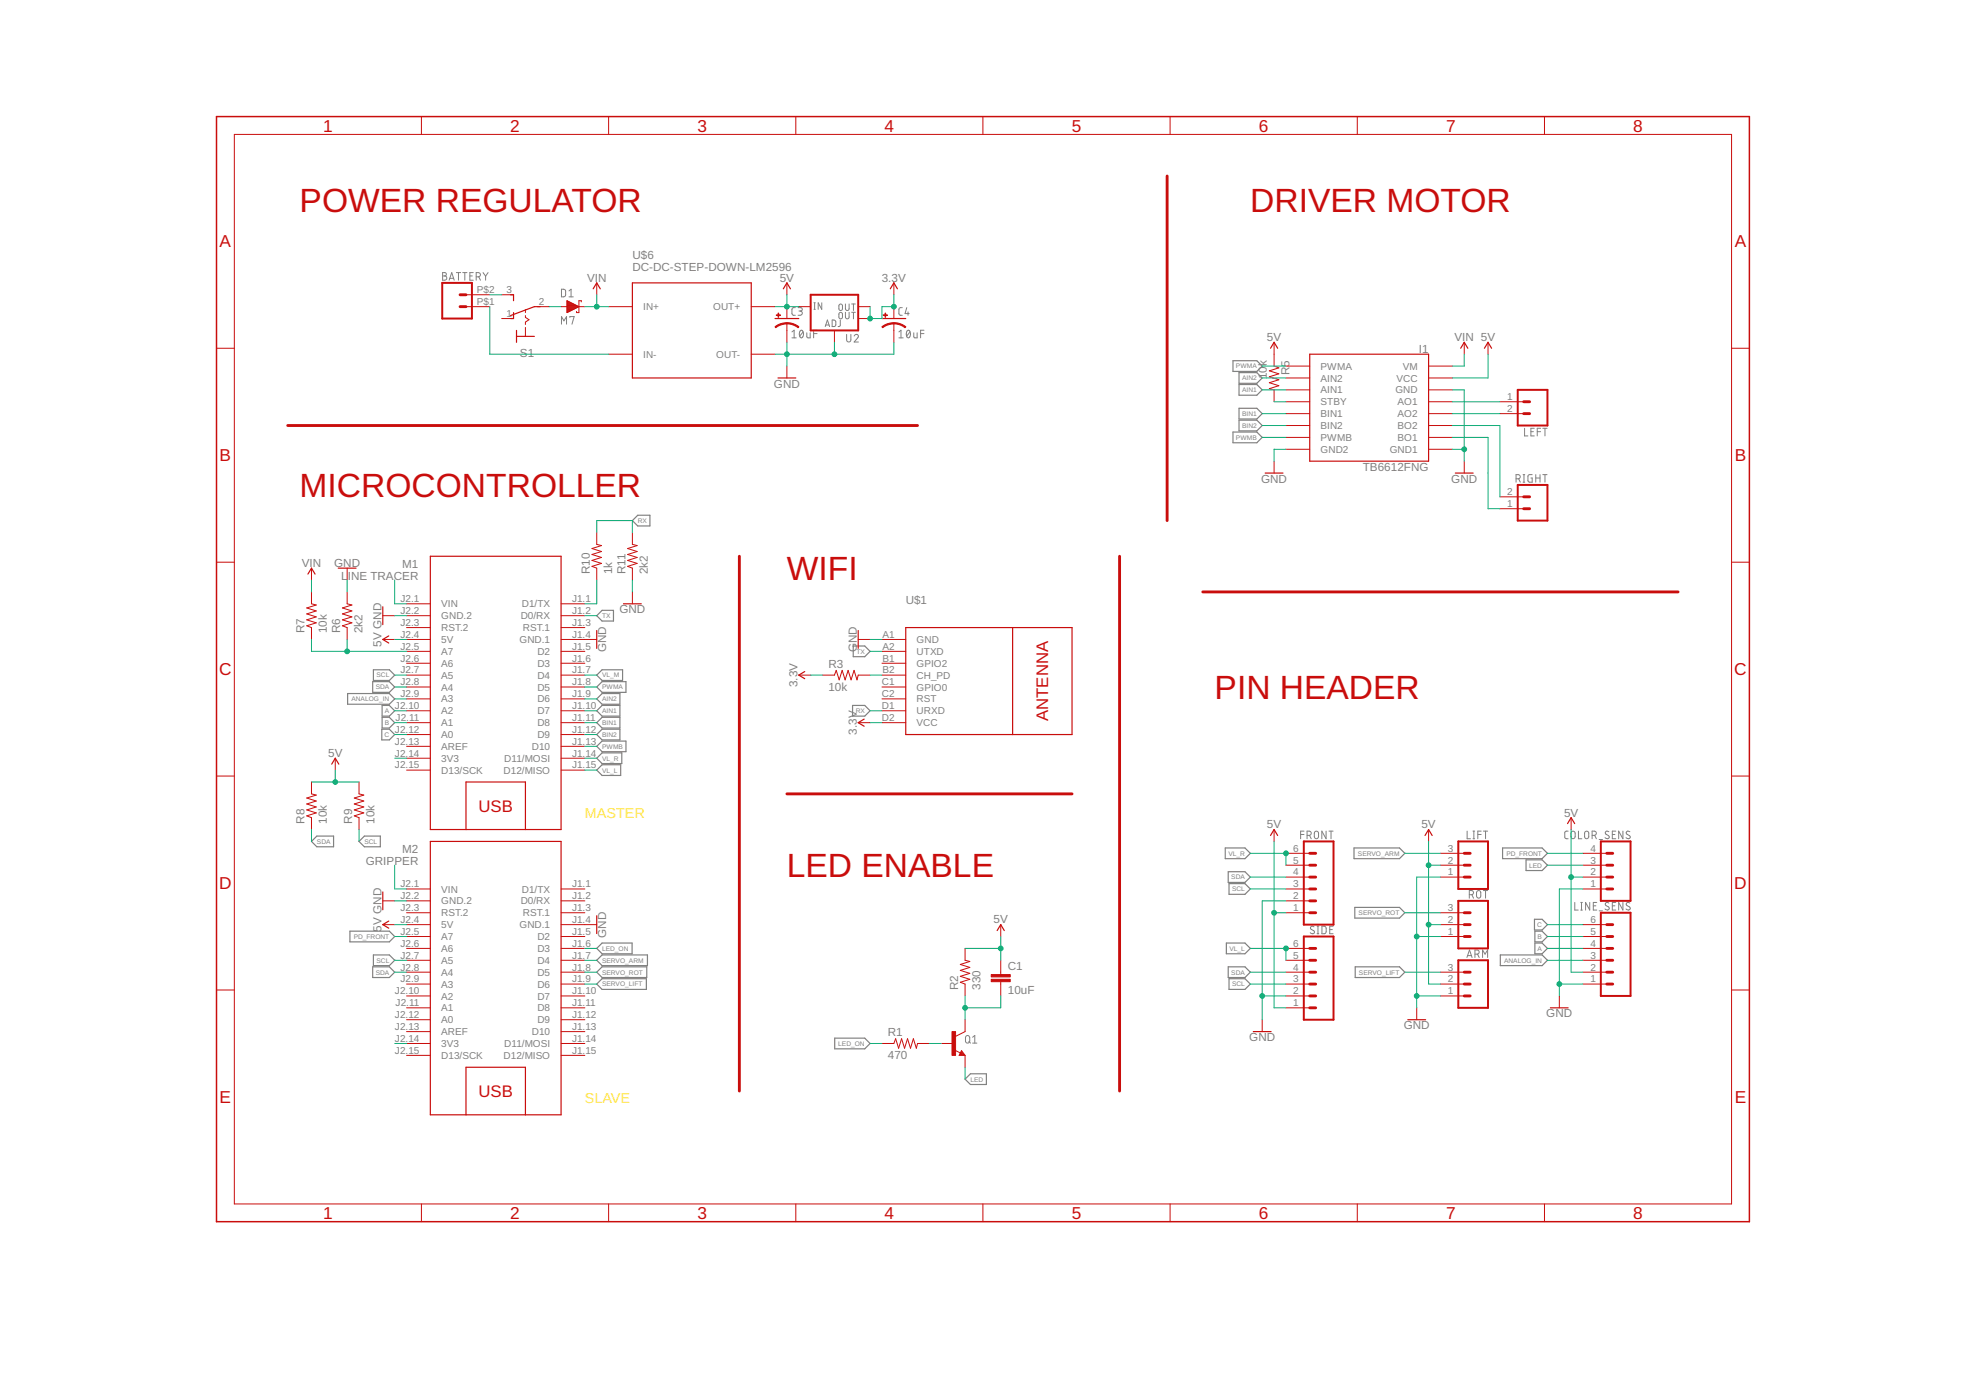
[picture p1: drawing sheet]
<svg xmlns="http://www.w3.org/2000/svg" width="420mm" height="297mm" viewBox="0 0 420 297" stroke-linecap="round" stroke-linejoin="round" font-family="sans-serif">
<g fill="none" stroke="#808080" stroke-width=".21">
<path d="M94.6 58.3h.4a.36 .36 0 0 1 .4 .3 .36 .36 0 0 1-.4 .4 .46 .46 0 0 1 .5 .4 .46 .46 0 0 1-.5 .5h-.4zM94.6 59h.4M96 59.9l.5-1.6 .6 1.6M96.1 59.5h.8M97.5 58.3h.9M98 58.3v1.6M98.9 58.3h.9M99.3 58.3v1.6M100.4 59h.5M101.1 58.3h-.7v1.6h.7M101.8 59.2h.4a.46 .46 0 0 0 .5-.5 .46 .46 0 0 0-.5-.4h-.4v1.6M102.3 59.2l.4 .7"/>
<path d="M103.2 58.3l.6 .7M103.8 59v.9M104.3 58.3l-.5 .7M120 61.8h.6l.3 .3v1.1l-.3 .2h-.6zM120 69.3v-1.7l.5 1 .6-1v1.7M121.6 63.4h.9M121.6 62.2l.4-.4v1.6M121.8 67.8v-.2h.9l-.5 1.7M169.2 70.9l.5-.3v1.6M169.2 72.2h1M170 65.7l-.5 .1-.3 .3 .2 1.2 .6 .1M170.6 65.7h.5a.36 .36 0 0 1 .4 .4 .36 .36 0 0 1-.4 .4h-.3"/>
<path d="M171 66.5a.46 .46 0 0 1 .5 .4 .46 .46 0 0 1-.5 .5h-.4M171 70.7l.1-.1a.8 .8 0 0 1 .7 .5 .8 .8 0 0 1-.2 .9l-.3 .2a1.04 1.04 0 0 1-.3-1.5zM171.6 70.9l-.7 .9M172.4 71.1v.9l.3 .2h.4v-1.1M173.9 71.3h.7M173.9 66.1h.3M173.9 64.7h.3M174.1 64.7v1.4M174.6 70.6h-.7v1.6M175.6 64.7v1.4l-.7-1.4v1.4M176.4 69.8l.4-1.4 .5 1.4M176.5 69.4h.7"/>
<path d="M177.8 68.4h.6l.2 .2v.8l-.2 .4h-.6zM179.4 66.9l.3-.2 .2 .2 .1 .9a.38 .38 0 0 1-.3 .3 .38 .38 0 0 1-.4-.3zM179.4 65.1l.3-.1 .2 .1 .1 .9a.38 .38 0 0 1-.3 .4 .38 .38 0 0 1-.4-.4zM179.6 68.4v1.2l-.5 .2M180.7 66.7v1.1a.39 .39 0 0 0 .4 .3 .39 .39 0 0 0 .4-.3v-1.1M180.7 65v1a.39 .39 0 0 0 .4 .4 .39 .39 0 0 0 .4-.4v-1M180.9 71.5v1.1a.46 .46 0 0 0 .5 .5 .46 .46 0 0 0 .4-.5v-1.1M182 66.7h.8M182 65h.8M182.4 65v1.4M182.4 66.7v1.4M182.5 71.8a.45 .45 0 0 1 .7-.3 .45 .45 0 0 1 .1 .7l-.8 .9h1"/>
<path d="M192.1 72.2h.9M192.1 70.9l.5-.3v1.6M192.8 65.7l-.5 .1-.2 .3v1l.2 .3h.5M193.8 65.7l-.4 1.3h.9M193.9 70.7l.1-.1a.8 .8 0 0 1 .6 .5 .8 .8 0 0 1-.2 .9l-.3 .2a1.04 1.04 0 0 1-.2-1.5zM194.1 66.7v.7M194.5 70.9l-.7 .9M195.3 71.1v.9l.2 .2h.5v-1.1M196.7 71.3h.8M197.5 70.6h-.8v1.6M325.8 91.5v1.7h.7M327.2 92.2h.5"/>
<path d="M327.9 91.5h-.7v1.7h.7M328.5 92.2h.7M329.2 91.5h-.7v1.7M329.7 91.5h.9M330.2 91.5v1.7M324 102.3h.4a.44 .44 0 0 0 .5-.4 .44 .44 0 0 0-.5-.5h-.4v1.6M324.5 102.3l.4 .7M325.5 101.4h.4M325.5 103h.4M325.7 101.4v1.6M327.4 101.4l-.6 .1-.2 .1v1.2l.2 .2h.6v-.8h-.2M328.2 102.2h.9"/>
<path d="M328.2 101.4v1.6M329.1 101.4v1.6M329.7 101.4h.9M330.2 101.4v1.6M278 178.3h.7M278.7 177.6h-.7v1.6M279.3 178.5h.5a.46 .46 0 0 0 .4-.4 .46 .46 0 0 0-.4-.5h-.5v1.6M279.9 178.5l.3 .7M281 177.7l.3-.1 .3 .1 .2 1.1a.46 .46 0 0 1-.5 .4 .46 .46 0 0 1-.4-.4zM283.4 177.6v1.6l-.9-1.6v1.6M284 177.6h.9M284.5 177.6v1.6"/>
<path d="M313.5 177.6v1.6h.8M314.8 179.2h.4M314.8 177.6h.4M315 177.6v1.6M315.8 178.3h.7M316.5 177.6h-.7v1.6M317 177.6h.9M317.5 177.6v1.6M335.1 177.6h-.5l-.2 .4v1l.2 .2h.5M335.9 177.7l.3-.1 .3 .1 .1 1.1a.46 .46 0 0 1-.4 .4 .46 .46 0 0 1-.5-.4zM337.3 177.6v1.6h.8M338.8 177.7l.3-.1 .3 .1 .1 1.1a.44 .44 0 0 1-.4 .4 .44 .44 0 0 1-.5-.4z"/>
<path d="M340.3 178.5h.4a.46 .46 0 0 0 .5-.4 .46 .46 0 0 0-.5-.5h-.4v1.6M340.8 178.5l.4 .7M341.8 179.4h.7M343.8 177.7h-.2a.38 .38 0 0 0-.5 .1 .38 .38 0 0 0 .1 .5l.5 .3a.41 .41 0 0 1 .1 .6 .41 .41 0 0 1-.6-.1l-.2-.1M344.6 178.3h.5M345.3 177.6h-.7v1.6h.7M346.8 177.6v1.6l-.9-1.6v1.6M348.3 177.7h-.2a.37 .37 0 0 0-.5 .1 .37 .37 0 0 0 .1 .5l.7 .5a.47 .47 0 0 1-.4 .5 .47 .47 0 0 1-.5-.3M280.8 198.1a.41 .41 0 0 0-.6-.1 .41 .41 0 0 0-.1 .5l.7 .4a.42 .42 0 0 1 0 .6 .42 .42 0 0 1-.6 0l-.2-.2M281.5 199.5h.4M281.5 197.9h.4M281.7 197.9v1.6"/>
<path d="M282.5 197.9l.6 .1 .3 .2v.9l-.3 .4h-.6zM284.2 198.6h.5M284.9 197.9h-.7v1.6h.7M314 191.2h.5a.44 .44 0 0 0 .4-.4 .44 .44 0 0 0-.4-.5h-.5v1.6M314.6 191.2l.3 .7M315.7 190.4l.3-.1 .3 .1 .2 1.1a.46 .46 0 0 1-.5 .4 .46 .46 0 0 1-.4-.4zM317 190.3h.9M317.5 190.3v1.6M336.5 192.8v1.7h.8M337.8 194.5h.4M337.8 192.8h.4M338 192.8v1.7"/>
<path d="M339.7 192.8v1.7l-.8-1.7v1.7M340.5 193.6h.6M341.2 192.8h-.7v1.7h.7M341.8 194.6h.7M343.8 193a.41 .41 0 0 0-.6-.1 .41 .41 0 0 0 0 .6l.5 .3a.41 .41 0 0 1 .1 .6 .41 .41 0 0 1-.6 0l-.2-.2M344.6 193.6h.5M345.3 192.8h-.7v1.7h.7M346.8 192.8v1.7l-.9-1.7v1.7M348.3 193a.42 .42 0 0 0-.6-.1 .42 .42 0 0 0-.1 .5l.7 .5a.42 .42 0 0 1-.1 .5 .42 .42 0 0 1-.5 0l-.2-.2M313.5 204.6l.5-1.6 .6 1.6M313.6 204.2h.9M315.2 203.9h.5a.44 .44 0 0 0 .4-.4 .44 .44 0 0 0-.4-.5h-.5v1.6"/>
<path d="M315.8 203.9l.3 .7M316.8 204.6v-1.6l.6 .9 .5-.9v1.6M206.5 221.4l.3-.1 .3 .1 .1 1.1a.46 .46 0 0 1-.4 .4 .46 .46 0 0 1-.5-.4zM207.1 222.5l.3 .4M207.9 221.7l.4-.4v1.6M207.9 222.9h.9"/>
</g>
<g fill="none" stroke="#808080" stroke-width=".25">
<path d="M263.5 77.1h5.1l1.1 1.1-1.1 1.2h-5.1zM264.8 79.6h3.8l1.1 1.2-1.1 1.1h-3.8zM263.5 92.3h5.1l1.1 1.2-1.1 1.1h-5.1zM264.8 89.8h3.8l1.1 1.1-1.1 1.2h-3.8zM264.8 82.2h3.8l1.1 1.1-1.1 1.2h-3.8zM264.8 87.2h3.8l1.1 1.2-1.1 1.1h-3.8zM135.1 111.3l1.2-1.2h2.6v2.3h-2.6zM128.7 130.4h2.4v2.3h-2.4l-1.2-1.1zM182.4 138h2.4l1.1 1.2-1.1 1.1h-2.4zM74.3 148.2h8.9l1.1 1.2-1.1 1.1h-8.9zM79.7 145.7h3.5l1.1 1.1-1.1 1.2h-3.5zM79.8 143.1h3.4l1.1 1.2-1.1 1.1h-3.4z"/>
<path d="M81.6 155.8h1.6l1.1 1.2-1.1 1.1h-1.6zM81.7 153.3h1.5l1.1 1.1-1.1 1.2h-1.5zM81.7 150.7h1.5l1.1 1.2-1.1 1.1h-1.5zM127.5 159.5l1.2-1.1h5.1v2.2h-5.1zM128.7 145.7h5.1v2.3h-5.1l-1.2-1.2zM128.7 155.8h3.8v2.3h-3.8l-1.2-1.1zM128.7 148.2h3.8v2.3h-3.8l-1.2-1.1zM128.7 150.7h3.8v2.3h-3.8l-1.2-1.1zM128.7 153.3h3.8v2.3h-3.8l-1.2-1.2zM128.7 143.1h4.4v2.3h-4.4l-1.2-1.1zM182.2 150.7h2.6l1.1 1.2-1.1 1.1h-2.6zM66.6 179.8l1.1-1.1h3.6v2.3h-3.6z"/>
<path d="M77.9 178.7h3.4v2.3h-3.4l-1.2-1.2zM127.5 164.6l1.2-1.2h4v2.3h-4zM127.5 162l1.2-1.1h4.2v2.3h-4.2zM74.8 199h8.4l1.1 1.1-1.1 1.2h-8.4zM261.9 181.2h4.2l1.1 1.2-1.1 1.1h-4.2zM262.5 186.3h3.6l1.1 1.1-1.1 1.2h-3.6zM262.7 188.8h3.4l1.1 1.2-1.1 1.1h-3.4zM289.4 181.2h9.7l1.1 1.2-1.1 1.1h-9.7zM289.5 193.9h9.6l1.1 1.2-1.1 1.1h-9.6zM321.1 181.2h8.5l1.1 1.2-1.1 1.1h-8.5zM326.1 183.7h3.5l1.1 1.2-1.1 1.1h-3.5zM327.9 196.4h1.7l1.1 1.2-1.1 1.1h-1.7z"/>
<path d="M328 199h1.6l1.1 1.1-1.1 1.2h-1.6zM79.7 206.6h3.5l1.1 1.2-1.1 1.1h-3.5zM79.8 204.1h3.4l1.1 1.1-1.1 1.2h-3.4zM127.5 202.7l1.2-1.2h6.4v2.3h-6.4zM127.5 205.2l1.2-1.1h9.7v2.3h-9.7zM127.5 207.8l1.2-1.2h9.5v2.3h-9.5zM127.5 210.3l1.2-1.2h9.4v2.3h-9.4zM262.1 201.5h4l1.1 1.2-1.1 1.1h-4zM262.5 206.6h3.6l1.1 1.2-1.1 1.1h-3.6zM262.7 209.1h3.4l1.1 1.2-1.1 1.1h-3.4zM289.6 206.6h9.5l1.1 1.2-1.1 1.1h-9.5zM320.6 204.1h9l1.1 1.1-1.1 1.2h-9z"/>
<path d="M328 201.5h1.6l1.1 1.2-1.1 1.1h-1.6zM178.4 221.8h6.4l1.1 1.2-1.1 1.1h-6.4zM206.2 230.6l1.2-1.1h3.4v2.3h-3.4z"/>
</g>
<path d="M46.3 24.9h327.6v236.2h-327.6z" fill="none" stroke="#c90d0c" stroke-width=".32"/>
<g fill="none" stroke="#c90d0c" stroke-width=".21">
<path d="M50.1 28.7h320v228.6h-320zM90.1 24.9v3.8M130.1 24.9v3.8M170.1 24.9v3.8M210.1 24.9v3.8M250.1 24.9v3.8M290.1 24.9v3.8M330.1 24.9v3.8M46.3 74.4h3.8M99.6 65.5h5.1M99.6 63h5.1M107.2 63h2.5"/>
<path d="M107.2 68.1h2.5M112.3 66.2v.6M112.3 67.4v.4l.8 .5-.8 .5v.5M112.3 70v1.9M114.8 65.5h2.6M119.9 65.5h5.1M121.2 64.3l2.5 1.2-2.5 1.3zM121.2 66.7h.1M121.2 66.6h.4M121.2 66.5h.6M121.2 66.4h.8M121.2 66.3h1.1"/>
<path d="M121.2 66.1h1.3M121.2 66h1.6M121.2 65.9h1.8M121.2 65.8h2.1M121.2 65.7h2.3M121.2 65.4h2.3M121.2 65.3h2M121.2 65.2h1.8M121.2 65h1.5M121.2 64.9h1.3M121.2 64.8h1.1M121.2 64.7h.8"/>
<path d="M121.2 64.6h.6M121.2 64.5h.3M121.2 64.3h.1M124.2 64.5v-.2h-.5v2.5h-.5v-.3M127.5 60.5v2.5M130.1 65.5h5M130.1 75.7h5M160.5 65.5h5.1M160.5 75.7h5.1M168.2 60.5v2.5M168.2 65.5v2.6M168.2 69.1v4.1"/>
<path d="M168.2 78.2v2.6M170.7 65.5h2.5M178.3 70.6v2.6M183.4 65.5h2.5M183.4 68.1h2.5M191 60.5v2.5M191 65.5v2.6M191 69.1v4.1M272.3 73.2v5l1 .4-2 .6 2 .7-2 .6 2 .7-2 .6 2 .6-2 .7 1 .2v2.6M274.8 78.2h5.1M305.3 78.2h5.1M312.9 73.2v2.5"/>
<path d="M318 73.2v2.5M370.1 74.4h3.8M272.3 98.6v2.5M274.8 80.8h5.1M274.8 83.3h5.1M274.8 85.9h5.1M274.8 88.4h5.1M274.8 90.9h5.1M274.8 93.5h5.1M274.8 96h5.1M305.3 80.8h5.1M305.3 83.3h5.1"/>
<path d="M305.3 85.9h5.1M305.3 88.4h5.1M305.3 90.9h5.1M305.3 93.5h5.1M305.3 96h5.1M312.9 98.6v2.5M320.5 85.9h5.1M320.5 88.4h5.1M127.5 113.8v2.5l1 .3-2 .6 2 .7-2 .6 2 .6-2 .7 2 .6-2 .6 1 .4v2.6M135.1 113.8v2.5l1.1 .3-2.1 .6 2.1 .7-2.1 .6 2.1 .6-2.1 .7 2.1 .6-2.1 .6 1 .4v2.6M320.5 108.7h5.1M320.5 106.2h5.1"/>
<path d="M46.3 120.1h3.8M66.6 126.5v2.5l1 .3-2 .6 2 .7-2 .6 2 .6-2 .7 2 .6-2 .6 1 .4v2.6M66.6 121.4v2.6M74.2 126.5v2.5l1 .3-2 .6 2 .7-2 .6 2 .6-2 .7 2 .6-2 .6 1 .4v2.6M74.2 121.4v2.6M81.8 131.6h2.5M81.8 136.7h2.5M86.9 129h5.1M86.9 131.6h5.1M86.9 134.1h5.1M86.9 136.7h5.1M86.9 139.2h5.1"/>
<path d="M119.9 129h5.1M119.9 131.6h5.1M119.9 134.1h5.1M119.9 136.7h7.6M119.9 139.2h5.1M135.1 126.5v2.5M183.4 136.7h2.5M188.5 136.7h5.1M188.5 139.2h5.1M370.1 120.1h3.8M86.9 141.7h5.1M86.9 144.3h5.1"/>
<path d="M86.9 146.8h5.1M86.9 149.4h5.1M86.9 151.9h5.1M86.9 154.4h5.1M86.9 157h5.1M86.9 159.5h5.1M119.9 141.7h5.1M119.9 144.3h5.1M119.9 146.8h5.1M119.9 149.4h5.1M119.9 151.9h5.1M119.9 154.4h5.1"/>
<path d="M119.9 157h5.1M119.9 159.5h5.1M170.7 144.3h2.5M175.8 144.3h2.5l.4-1 .6 2 .7-2 .6 2 .7-2 .6 2 .6-2 .7 2 .2-1h2.5M183.4 154.4h2.5M188.5 141.7h5.1M188.5 144.3h5.1M188.5 146.8h5.1M188.5 149.4h5.1M188.5 151.9h5.1M188.5 154.4h5.1M46.3 165.8h3.8"/>
<path d="M66.6 167.1v2.6l1 .2-2 .6 2 .7-2 .6 2 .6-2 .7 2 .6-2 .6 1 .4v2.6M71.6 162v2.6M76.7 167.1v2.6l1 .2-2 .6 2 .7-2 .6 2 .6-2 .7 2 .6-2 .6 1 .4v2.6M86.9 162h5.1M86.9 164.6h5.1M119.9 162h5.1M119.9 164.6h5.1M272.3 177.3v2.5M305.3 177.3v2.5M335.8 174.7v2.6M370.1 165.8h3.8M81.8 192.5h2.5"/>
<path d="M81.8 197.6h2.5M86.9 190h5.1M86.9 192.5h5.1M86.9 195.1h5.1M86.9 197.6h5.1M119.9 190h5.1M119.9 192.5h5.1M119.9 195.1h5.1M119.9 197.6h7.6M213.9 197.6v2.5M274.8 190h5.1M274.8 192.5h5.1"/>
<path d="M274.8 195.1h5.1M274.8 187.4h5.1M274.8 184.9h5.1M274.8 182.4h5.1M307.8 195.1h5.1M307.8 197.6h5.1M307.8 187.4h5.1M307.8 184.9h5.1M307.8 182.4h5.1M338.3 190h5.1M338.3 197.6h5.1M338.3 187.4h5.1"/>
<path d="M338.3 184.9h5.1M338.3 182.4h5.1M46.3 211.6h3.8M86.9 200.1h5.1M86.9 202.7h5.1M86.9 205.2h5.1M86.9 207.8h5.1M86.9 210.3h5.1M86.9 212.8h5.1M86.9 215.4h5.1M86.9 217.9h5.1M119.9 200.1h5.1"/>
<path d="M119.9 202.7h5.1M119.9 205.2h5.1M119.9 207.8h5.1M119.9 210.3h5.1M119.9 212.8h5.1M119.9 215.4h5.1M119.9 217.9h5.1M206.2 217.9v2.6l-2 1M206.2 202.7v2.5l1.1 .3-2.1 .6 2.1 .6-2.1 .7 2.1 .6-2.1 .6 2.1 .7-2.1 .6 1 .4v2.5M213.9 205.2v3.1M213.9 209.8v3M269.7 217.9v2.6"/>
<path d="M274.8 202.7h5.1M274.8 205.2h5.1M274.8 207.8h5.1M274.8 210.3h5.1M274.8 212.8h5.1M274.8 215.4h5.1M302.8 215.4v2.5M307.8 200.1h5.1M307.8 207.8h5.1M307.8 210.3h5.1M307.8 212.8h5.1M333.2 212.8v2.6"/>
<path d="M338.3 200.1h5.1M338.3 202.7h5.1M338.3 205.2h5.1M338.3 207.8h5.1M338.3 210.3h5.1M370.1 211.6h3.8M86.9 220.5h5.1M86.9 223h5.1M86.9 225.5h5.1M119.9 220.5h5.1M119.9 223h5.1M119.9 225.5h5.1"/>
<path d="M188.5 223h2.5l.4-1 .6 2 .7-2 .6 2 .7-2 .6 2 .6-2 .6 2 .3-1h2.5M201.2 223h2.5M204 224.4l1.3 .6M205.5 224.5l.7 1h-1.2zM206.2 225.5v2.6M90.1 257.3v3.8M130.1 257.3v3.8M170.1 257.3v3.8M210.1 257.3v3.8M250.1 257.3v3.8M290.1 257.3v3.8M330.1 257.3v3.8"/>
</g>
<g fill="none" stroke="#c90d0c" stroke-width=".61">
<path d="M249.4 37.6v73.7M98.3 63h1.3M98.3 65.5h1.3M61.5 90.9h134.6M325.6 88.4h1.3M325.6 85.9h1.3M158 118.9v114.3M239.3 118.9v114.3M325.6 106.2h1.3M325.6 108.7h1.3M257 126.5h101.6M168.2 169.7h60.9"/>
<path d="M279.9 182.4h1.3M279.9 184.9h1.3M279.9 187.4h1.3M279.9 195.1h1.3M279.9 190h1.3M279.9 192.5h1.3M312.9 182.4h1.3M312.9 184.9h1.3M312.9 187.4h1.3M312.9 195.1h1.3M312.9 197.6h1.3M343.4 182.4h1.3"/>
<path d="M343.4 184.9h1.3M343.4 187.4h1.3M343.4 197.6h1.3M343.4 190h1.3M279.9 207.8h1.3M279.9 210.3h1.3M279.9 212.8h1.3M279.9 205.2h1.3M279.9 202.7h1.3M279.9 215.4h1.3M312.9 200.1h1.3M312.9 207.8h1.3"/>
<path d="M312.9 210.3h1.3M312.9 212.8h1.3M343.4 200.1h1.3M343.4 207.8h1.3M343.4 210.3h1.3M343.4 205.2h1.3M343.4 202.7h1.3"/>
</g>
<g fill="none" stroke="#c90d0c" stroke-width=".25">
<path d="M109.1 63h.6v1.3M109.7 66.8v1.3h-.6M110.4 70.6v2.6M110.4 71.9h3.8M115.5 65.5h-1.3l-5.1 1.9M126.8 61.7l.7-1.2 .8 1.2M135.1 60.5h25.4v20.3h-25.4zM165.6 68.1h5.1M167.4 61.7l.8-1.2 .7 1.2M188.5 68.1h5.1M190.3 61.7l.7-1.2 .8 1.2M271.5 74.4l.8-1.2 .7 1.2"/>
<path d="M279.9 75.7h25.4v22.9h-25.4zM312.2 74.4l.7-1.2 .8 1.2M317.2 74.4l.8-1.2 .8 1.2M166.3 80.8h3.8M92 118.9h27.9v58.4h-27.9zM270.4 101.1h3.8M311 101.1h3.8M65.8 122.7l.8-1.3 .7 1.3M72.3 121.4h3.8M81.8 129.7v3.8M83.1 135.9l-1.3 .8 1.3 .7M127.5 134.7v3.9"/>
<path d="M133.2 129h3.9M183.4 134.7v3.9M193.6 134.1h35.5v22.9h-35.5zM216.4 134.1v22.9M172 143.5l-1.3 .8 1.3 .7M184.7 153.7l-1.3 .7 1.3 .8M70.9 163.3l.7-1.3 .8 1.3M92 179.8h27.9v58.4h-27.9zM99.6 177.3v-10.2h12.7v10.2M271.5 178.5l.8-1.2 .7 1.2M304.5 178.5l.8-1.2 .8 1.2M335 176l.8-1.3 .7 1.3"/>
<path d="M81.8 190.6v3.8M83.1 196.8l-1.3 .8 1.3 .8M127.5 195.7v3.8M213.1 198.9l.8-1.3 .7 1.3M300.9 217.9h3.8M331.3 215.4h3.8M99.6 238.2v-10.1h12.7v10.1M205.5 225l.1 .3h-.4l.3-.5 .5 .6h-.8M267.8 220.5h3.9"/>
</g>
<path d="M94.5 60.5h6.4v7.6h-6.4zM173.2 63h10.2v7.6h-10.2zM324.4 83.3h6.3v7.6h-6.3zM324.4 103.6h6.3v7.7h-6.3zM278.6 179.8h6.4v17.8h-6.4zM311.7 179.8h6.3v10.2h-6.3zM342.1 179.8h6.4v12.7h-6.4zM311.7 192.5h6.3v10.2h-6.3zM342.1 195.1h6.4v17.7h-6.4zM278.6 200.1h6.4v17.8h-6.4zM311.7 205.2h6.3v10.2h-6.3z" fill="none" stroke="#c90d0c" stroke-width=".42"/>
<g fill="#c90d0c" stroke="#c90d0c" stroke-width=".21">
<path d="M203.5 220.5h.7v5h-.7z"/>
<path d="M211.8 209.3h4.1v.5h-4.1z"/>
<path d="M211.8 208.3h4.1v.5h-4.1z"/>
<path d="M165.9 67.3h.9v.1h-.9z"/>
<path d="M166.3 66.9h.1v.9h-.1z"/>
<path d="M188.8 67.3h.9v.1h-.9z"/>
<path d="M189.1 66.9h.2v.9h-.2z"/>
</g>
<g fill="#c90d0c" stroke="#c90d0c" stroke-width=".21">
<path d="M168.2 69l1.3 .2 1.2 .6-.1 .2-1.4-.7-1-.1z" fill-rule="evenodd"/>
<path d="M165.6 69.8l1.2-.6 1.4-.2v.2l-1.5 .3-.9 .5z" fill-rule="evenodd"/>
<path d="M191 69l1.4 .2 1.2 .6-.2 .2-1.4-.7-1-.1z" fill-rule="evenodd"/>
<path d="M188.5 69.8l1.2-.6 1.3-.2v.2l-1.5 .3-.9 .5z" fill-rule="evenodd"/>
</g>
<g fill="none" stroke="#0dab76" stroke-width=".21">
<path d="M104.7 65.5v10.2h25.4M104.7 63h2.5M117.4 65.5h2.5M125 65.5h5.1M127.5 63v2.5M165.6 65.5h5.1M168.2 63v2.5M168.2 73.2v5M178.3 73.2v2.5M191 63v2.5h-2.5v2.6h-2.6v-2.6M191 73.2v2.5h-25.4M269.7 78.2h5.1"/>
<path d="M312.9 75.7v2.5h-2.5M318 75.7v5.1h-7.6M269.7 80.8h5.1M269.7 83.3h5.1M269.7 93.5h5.1M269.7 90.9h5.1M269.7 88.4h5.1M272.3 85.9h2.5M274.8 96h-2.5v2.6M310.4 93.5h7.6v15.2h2.5M310.4 96h2.5M310.4 83.3h2.5v15.3"/>
<path d="M310.4 90.9h10.1v15.3M310.4 88.4h10.1M310.4 85.9h10.1M127.5 113.8v-2.5h7.6v2.5M66.6 124v2.5M66.6 136.7v2.5h20.3M74.2 124v2.5M74.2 136.7v2.5M84.3 136.7h2.6M84.3 131.6h2.6M84.3 124v5h2.6M125 131.6h2.5"/>
<path d="M127.5 124v5h-2.5M135.1 124v2.5M185.9 136.7h2.6M185.9 139.2h2.6M84.3 157h2.6M84.3 154.4h2.6M84.3 151.9h2.6M84.3 149.4h2.6M84.3 146.8h2.6M84.3 144.3h2.6M125 159.5h2.5M125 157h2.5"/>
<path d="M125 154.4h2.5M125 151.9h2.5M125 149.4h2.5M125 146.8h2.5M125 144.3h2.5M173.2 144.3h2.6M185.9 154.4h2.6M185.9 151.9h2.6M185.9 144.3h2.6M66.6 167.1h10.1M66.6 177.3v2.5M71.6 164.6v2.5"/>
<path d="M76.7 177.3v2.5M84.3 162h2.6M125 164.6h2.5M125 162h2.5M272.3 179.8v35.6h2.5M305.3 179.8v30.5h2.5M335.8 177.3v30.5h2.5M84.3 197.6h2.6M84.3 192.5h2.6M84.3 184.9v5.1h2.6M267.2 187.4h7.6M267.2 190h7.6"/>
<path d="M267.2 182.4h7.6v2.5M272.3 195.1h2.5M274.8 192.5h-5.1v25.4M300.2 195.1h7.6M300.2 182.4h7.6M305.3 184.9h2.5M305.3 197.6h2.5M307.8 187.4h-5v28M330.7 184.9h7.6M330.7 197.6h7.6M330.7 182.4h7.6M335.8 187.4h2.5"/>
<path d="M338.3 190h-5.1v22.8M84.3 207.8h2.6M84.3 200.1h2.6M84.3 205.2h2.6M125 210.3h2.5M125 202.7h2.5M125 207.8h2.5M125 205.2h2.5M206.2 202.7h7.7M206.2 212.8v5.1M213.9 200.1v5.1M213.9 212.8v2.6h-7.7"/>
<path d="M267.2 210.3h7.6M267.2 202.7h7.6v2.5M267.2 207.8h7.6M269.7 212.8h5.1M300.2 207.8h7.6M302.8 212.8h5M302.8 200.1h5M330.7 202.7h7.6M330.7 200.1h7.6M330.7 205.2h7.6M333.2 210.3h5.1M84.3 223h2.6"/>
<path d="M185.9 223h2.6M198.6 223h2.6M206.2 228.1v2.5"/>
</g>
<g fill="#0dab76" stroke="#0dab76" stroke-width=".21">
<circle cx="305.3" cy="184.9" r=".51"/>
<circle cx="305.3" cy="197.6" r=".51"/>
<circle cx="213.9" cy="202.7" r=".51"/>
<circle cx="168.2" cy="65.5" r=".51"/>
<circle cx="335.8" cy="187.4" r=".51"/>
<circle cx="71.6" cy="167.1" r=".51"/>
<circle cx="272.3" cy="195.1" r=".51"/>
<circle cx="302.8" cy="212.8" r=".51"/>
<circle cx="302.8" cy="200.1" r=".51"/>
<circle cx="312.9" cy="96" r=".51"/>
<circle cx="168.2" cy="75.7" r=".51"/>
<circle cx="178.3" cy="75.7" r=".51"/>
<circle cx="333.2" cy="210.3" r=".51"/>
<circle cx="269.7" cy="212.8" r=".51"/>
<circle cx="206.2" cy="215.4" r=".51"/>
<circle cx="274.8" cy="202.7" r=".51"/>
<circle cx="127.5" cy="65.5" r=".51"/>
<circle cx="74.2" cy="139.2" r=".51"/>
<circle cx="191" cy="65.5" r=".51"/>
<circle cx="185.9" cy="68.1" r=".51"/>
<circle cx="274.8" cy="182.4" r=".51"/>
</g>
<g font-size="7.2" fill="#c90d0c">
<text x="64" y="45.2">POWER REGULATOR</text>
<text x="267.2" y="45.2">DRIVER MOTOR</text>
<text x="64" y="106.2">MICROCONTROLLER</text>
<text x="168.2" y="123.9">WIFI</text>
<text x="259.6" y="149.3">PIN HEADER</text>
<text x="168.2" y="187.4">LED ENABLE</text>
</g>
<g font-size="3.7" fill="#c90d0c">
<text x="69.1" y="28.1">1</text>
<text x="109.1" y="28.1">2</text>
<text x="149.1" y="28.1">3</text>
<text x="189.1" y="28.1">4</text>
<text x="229" y="28.1">5</text>
<text x="269" y="28.1">6</text>
<text x="309" y="28.1">7</text>
<text x="349" y="28.1">8</text>
<text x="46.9" y="52.9">A</text>
<text x="370.7" y="52.9">A</text>
<text x="46.9" y="98.6">B</text>
<text x="370.7" y="98.6">B</text>
<text x="46.8" y="144.3">C</text>
<text x="370.6" y="144.3">C</text>
<text x="46.8" y="190">D</text>
<text x="370.6" y="190">D</text>
<text x="46.9" y="235.7">E</text>
<text x="370.7" y="235.7">E</text>
<text x="69.1" y="260.5">1</text>
<text x="109.1" y="260.5">2</text>
<text x="149.1" y="260.5">3</text>
<text x="189.1" y="260.5">4</text>
<text x="229" y="260.5">5</text>
<text x="269" y="260.5">6</text>
<text x="309" y="260.5">7</text>
<text x="349" y="260.5">8</text>
</g>
<g font-size="3.6" fill="#c90d0c">
<text x="224" y="154.1" transform="rotate(-90 224 154.1)">ANTENNA</text>
<text x="102.3" y="173.5">USB</text>
<text x="102.3" y="234.4">USB</text>
</g>
<g font-size="3.1" fill="#ffe74c">
<text x="125" y="174.7">MASTER</text>
<text x="125" y="235.7">SLAVE</text>
</g>
<g font-size="2.5" fill="#808080">
<text x="135.1" y="57.9">DC-DC-STEP-DOWN-LM2596</text>
<text x="135.1" y="55.4">U$6</text>
<text x="125.5" y="60.2">VIN</text>
<text x="166.6" y="60.2">5V</text>
<text x="188.4" y="60.2">3.3V</text>
<text x="111.1" y="76.2">S1</text>
<text x="270.8" y="72.9">5V</text>
<text x="303.2" y="75.4">I1</text>
<text x="310.8" y="72.9">VIN 5V</text>
<text x="165.4" y="82.8">GND</text>
<text x="270.8" y="81" transform="rotate(-90 270.8 81)">10</text>
<text x="270.8" y="78.2" transform="rotate(-90 270.8 78.2)">k</text>
<text x="275.6" y="80.2" transform="rotate(-90 275.6 80.2)">R5</text>
<text x="291.2" y="100.6">TB6612FNG</text>
<text x="269.5" y="103.1">GND</text>
<text x="310.1" y="103.1">GND</text>
<text x="64.5" y="121.2">VIN</text>
<text x="71.4" y="121.2">GND</text>
<text x="72.9" y="123.9">L</text>
<text x="74.3" y="123.9">INE TRACER</text>
<text x="86" y="121.4">M1</text>
<text x="126" y="122.7" transform="rotate(-90 126 122.7)">R10</text>
<text x="130.8" y="122.7" transform="rotate(-90 130.8 122.7)">1k</text>
<text x="133.6" y="122.7" transform="rotate(-90 133.6 122.7)">R11</text>
<text x="138.4" y="122.7" transform="rotate(-90 138.4 122.7)">2k2</text>
<text x="132.4" y="131.1">GND</text>
<text x="193.6" y="129">U$1</text>
<text x="65.1" y="135.4" transform="rotate(-90 65.1 135.4)">R7</text>
<text x="69.9" y="135.4" transform="rotate(-90 69.9 135.4)">10k</text>
<text x="72.7" y="135.4" transform="rotate(-90 72.7 135.4)">R6</text>
<text x="77.5" y="135.4" transform="rotate(-90 77.5 135.4)">2k2</text>
<text x="183.1" y="137.5" transform="rotate(-90 183.1 137.5)">ND</text>
<text x="81.6" y="138.2" transform="rotate(-90 81.6 138.2)">5V GND</text>
<text x="129.6" y="139.4" transform="rotate(-90 129.6 139.4)">GND</text>
<text x="177.1" y="142.8">R3</text>
<text x="183.1" y="139.4" transform="rotate(-90 183.1 139.4)">G</text>
<text x="170.4" y="146.8" transform="rotate(-90 170.4 146.8)">3.3V</text>
<text x="177.1" y="147.6">10k</text>
<text x="70.1" y="161.8">5V</text>
<text x="183.1" y="157" transform="rotate(-90 183.1 157)">3.3V</text>
<text x="65.1" y="176" transform="rotate(-90 65.1 176)">R8</text>
<text x="69.9" y="176" transform="rotate(-90 69.9 176)">10k</text>
<text x="75.2" y="176" transform="rotate(-90 75.2 176)">R9</text>
<text x="80" y="176" transform="rotate(-90 80 176)">10k</text>
<text x="270.8" y="177">5V</text>
<text x="303.8" y="177">5V</text>
<text x="334.3" y="174.5">5V</text>
<text x="78.2" y="184.9">GRIPPER</text>
<text x="86" y="182.4">M2</text>
<text x="212.4" y="197.3">5V</text>
<text x="81.6" y="199.1" transform="rotate(-90 81.6 199.1)">5V GND</text>
<text x="129.6" y="200.4" transform="rotate(-90 129.6 200.4)">GND</text>
<text x="215.4" y="207.4">C1</text>
<text x="204.8" y="211.6" transform="rotate(-90 204.8 211.6)">R2</text>
<text x="209.6" y="211.6" transform="rotate(-90 209.6 211.6)">330</text>
<text x="215.4" y="212.4">10uF</text>
<text x="189.7" y="221.5">R1</text>
<text x="300" y="219.9">GND</text>
<text x="330.5" y="217.4">GND</text>
<text x="189.7" y="226.3">470</text>
<text x="267" y="222.5">GND</text>
</g>
<g font-size="2.1" fill="#808080">
<text x="101.9" y="65.2">P$1</text>
<text x="101.9" y="62.6">P$2</text>
<text x="108.2" y="62.6">3</text>
<text x="115.2" y="65.2">2</text>
<text x="108.2" y="67.7">1</text>
<text x="137.5" y="66.3">IN+</text>
<text x="152.4" y="66.3">OUT+</text>
<text x="137.5" y="76.5">IN-</text>
<text x="153.1" y="76.5">OUT-</text>
<text x="282.2" y="79">PWMA</text>
<text x="282.2" y="81.5">AIN2</text>
<text x="298.5" y="81.5">VCC</text>
<text x="299.8" y="79">VM</text>
<text x="282.2" y="84.1">AIN1</text>
<text x="282.2" y="86.6">STBY</text>
<text x="282.2" y="89.2">BIN1</text>
<text x="298.2" y="84.1">GND</text>
<text x="298.7" y="86.6">AO1</text>
<text x="298.7" y="89.2">AO2</text>
<text x="322.1" y="85.5">1</text>
<text x="322.1" y="88">2</text>
<text x="282.2" y="91.7">BIN2</text>
<text x="282.2" y="94.2">PWMB</text>
<text x="298.7" y="91.7">BO2</text>
<text x="298.7" y="94.2">BO1</text>
<text x="282.2" y="96.8">GND2</text>
<text x="297" y="96.8">GND1</text>
<text x="322.1" y="105.8">2</text>
<text x="322.1" y="108.4">1</text>
<text x="85.6" y="128.7">J2.1</text>
<text x="85.6" y="131.2">J2.2</text>
<text x="94.3" y="129.8">VIN</text>
<text x="111.5" y="129.8">D1/TX</text>
<text x="122.2" y="128.7">J1.1</text>
<text x="122.2" y="131.2">J1.2</text>
<text x="85.6" y="133.8">J2.3</text>
<text x="85.6" y="136.3">J2.4</text>
<text x="94.3" y="132.3">GND.2</text>
<text x="94.3" y="134.9">RST.2</text>
<text x="94.3" y="137.4">5V</text>
<text x="111" y="137.4">GND.1</text>
<text x="111.3" y="132.3">D0/RX</text>
<text x="111.8" y="134.9">RST.1</text>
<text x="122.2" y="133.8">J1.3</text>
<text x="122.2" y="136.3">J1.4</text>
<text x="188.6" y="136.3">A1</text>
<text x="195.9" y="137.4">GND</text>
<text x="85.6" y="138.8">J2.5</text>
<text x="85.6" y="141.4">J2.6</text>
<text x="85.6" y="143.9">J2.7</text>
<text x="94.3" y="139.9">A7</text>
<text x="94.3" y="142.5">A6</text>
<text x="114.8" y="139.9">D2</text>
<text x="114.8" y="142.5">D3</text>
<text x="122.2" y="138.8">J1.5</text>
<text x="122.2" y="141.4">J1.6</text>
<text x="122.2" y="143.9">J1.7</text>
<text x="188.6" y="138.8">A2</text>
<text x="188.6" y="141.4">B1</text>
<text x="188.6" y="143.9">B2</text>
<text x="195.9" y="139.9">UTXD</text>
<text x="195.9" y="142.5">GPIO2</text>
<text x="85.6" y="146.4">J2.8</text>
<text x="85.6" y="149">J2.9</text>
<text x="94.3" y="145">A5</text>
<text x="94.3" y="147.6">A4</text>
<text x="114.8" y="145">D4</text>
<text x="114.8" y="147.6">D5</text>
<text x="122.2" y="146.4">J1.8</text>
<text x="122.2" y="149">J1.9</text>
<text x="188.5" y="146.4">C1</text>
<text x="188.5" y="149">C2</text>
<text x="195.9" y="145">CH_PD</text>
<text x="195.9" y="147.6">GPIO0</text>
<text x="84.4" y="151.5">J2.10</text>
<text x="84.6" y="154.1">J2.11</text>
<text x="94.3" y="150.1">A3</text>
<text x="94.3" y="152.6">A2</text>
<text x="94.3" y="155.2">A1</text>
<text x="114.8" y="150.1">D6</text>
<text x="114.8" y="152.6">D7</text>
<text x="114.8" y="155.2">D8</text>
<text x="122.2" y="151.5">J1.10</text>
<text x="122.2" y="154.1">J1.11</text>
<text x="188.5" y="151.5">D1</text>
<text x="188.5" y="154.1">D2</text>
<text x="195.9" y="150.1">RST</text>
<text x="195.9" y="152.6">URXD</text>
<text x="195.9" y="155.2">VCC</text>
<text x="84.4" y="156.6">J2.12</text>
<text x="84.4" y="159.1">J2.13</text>
<text x="84.4" y="161.7">J2.14</text>
<text x="94.3" y="157.7">A0</text>
<text x="94.3" y="160.3">AREF</text>
<text x="113.7" y="160.3">D10</text>
<text x="114.8" y="157.7">D9</text>
<text x="122.2" y="156.6">J1.12</text>
<text x="122.2" y="159.1">J1.13</text>
<text x="122.2" y="161.7">J1.14</text>
<text x="84.4" y="164.2">J2.15</text>
<text x="94.3" y="162.8">3V3</text>
<text x="94.3" y="165.3">D13/SCK</text>
<text x="107.6" y="165.3">D12/MISO</text>
<text x="107.8" y="162.8">D11/MOSI</text>
<text x="122.2" y="164.2">J1.15</text>
<text x="276.4" y="184.5">5</text>
<text x="276.4" y="182">6</text>
<text x="309.4" y="184.5">2</text>
<text x="309.4" y="182">3</text>
<text x="339.9" y="184.5">3</text>
<text x="339.9" y="182">4</text>
<text x="85.6" y="189.6">J2.1</text>
<text x="94.3" y="190.7">VIN</text>
<text x="111.5" y="190.7">D1/TX</text>
<text x="122.2" y="189.6">J1.1</text>
<text x="276.4" y="189.6">3</text>
<text x="276.4" y="187.1">4</text>
<text x="309.4" y="187.1">1</text>
<text x="339.9" y="189.6">1</text>
<text x="339.9" y="187.1">2</text>
<text x="85.6" y="192.2">J2.2</text>
<text x="85.6" y="194.7">J2.3</text>
<text x="85.6" y="197.2">J2.4</text>
<text x="94.3" y="193.3">GND.2</text>
<text x="94.3" y="195.8">RST.2</text>
<text x="111.3" y="193.3">D0/RX</text>
<text x="111.8" y="195.8">RST.1</text>
<text x="122.2" y="192.2">J1.2</text>
<text x="122.2" y="194.7">J1.3</text>
<text x="122.2" y="197.2">J1.4</text>
<text x="276.4" y="194.7">1</text>
<text x="276.4" y="192.2">2</text>
<text x="309.4" y="197.2">2</text>
<text x="309.4" y="194.7">3</text>
<text x="339.9" y="197.2">6</text>
<text x="85.6" y="199.8">J2.5</text>
<text x="85.6" y="202.3">J2.6</text>
<text x="94.3" y="198.4">5V</text>
<text x="94.3" y="200.9">A7</text>
<text x="94.3" y="203.4">A6</text>
<text x="111" y="198.4">GND.1</text>
<text x="114.8" y="200.9">D2</text>
<text x="114.8" y="203.4">D3</text>
<text x="122.2" y="199.8">J1.5</text>
<text x="122.2" y="202.3">J1.6</text>
<text x="276.4" y="202.3">6</text>
<text x="309.4" y="199.8">1</text>
<text x="339.9" y="202.3">4</text>
<text x="339.9" y="199.8">5</text>
<text x="85.6" y="204.9">J2.7</text>
<text x="85.6" y="207.4">J2.8</text>
<text x="85.6" y="209.9">J2.9</text>
<text x="94.3" y="206">A5</text>
<text x="94.3" y="208.5">A4</text>
<text x="114.8" y="206">D4</text>
<text x="114.8" y="208.5">D5</text>
<text x="122.2" y="204.9">J1.7</text>
<text x="122.2" y="207.4">J1.8</text>
<text x="122.2" y="209.9">J1.9</text>
<text x="276.4" y="209.9">3</text>
<text x="276.4" y="207.4">4</text>
<text x="276.4" y="204.9">5</text>
<text x="309.4" y="209.9">2</text>
<text x="309.4" y="207.4">3</text>
<text x="339.9" y="209.9">1</text>
<text x="339.9" y="207.4">2</text>
<text x="339.9" y="204.9">3</text>
<text x="84.4" y="212.5">J2.10</text>
<text x="84.6" y="215">J2.11</text>
<text x="94.3" y="211.1">A3</text>
<text x="94.3" y="213.6">A2</text>
<text x="114.8" y="211.1">D6</text>
<text x="114.8" y="213.6">D7</text>
<text x="122.2" y="212.5">J1.10</text>
<text x="122.2" y="215">J1.11</text>
<text x="276.4" y="215">1</text>
<text x="276.4" y="212.5">2</text>
<text x="309.4" y="212.5">1</text>
<text x="84.4" y="217.6">J2.12</text>
<text x="84.4" y="220.1">J2.13</text>
<text x="94.3" y="216.1">A1</text>
<text x="94.3" y="218.7">A0</text>
<text x="94.3" y="221.2">AREF</text>
<text x="113.7" y="221.2">D10</text>
<text x="114.8" y="216.1">D8</text>
<text x="114.8" y="218.7">D9</text>
<text x="122.2" y="217.6">J1.12</text>
<text x="122.2" y="220.1">J1.13</text>
<text x="84.4" y="222.6">J2.14</text>
<text x="84.4" y="225.2">J2.15</text>
<text x="94.3" y="223.8">3V3</text>
<text x="94.3" y="226.3">D13/SCK</text>
<text x="107.6" y="226.3">D12/MISO</text>
<text x="107.8" y="223.7">D11/MOSI</text>
<text x="122.2" y="222.6">J1.14</text>
<text x="122.2" y="225.2">J1.15</text>
</g>
<g font-size="1.4" fill="#808080">
<text x="264.1" y="78.7">PWMA</text>
<text x="265.5" y="83.8">AIN1</text>
<text x="265.5" y="81.3">AIN2</text>
<text x="265.5" y="88.9">BIN1</text>
<text x="264.1" y="94">PWMB</text>
<text x="265.5" y="91.4">BIN2</text>
<text x="136.3" y="111.8">RX</text>
<text x="128.7" y="132.1">TX</text>
<text x="183" y="139.7">TX</text>
<text x="75.1" y="149.9">ANALOG_IN</text>
<text x="80.3" y="147.3">SDA</text>
<text x="80.5" y="144.8">SCL</text>
<text x="128.7" y="149.9">AIN2</text>
<text x="128.7" y="147.3">PWMA</text>
<text x="128.7" y="144.8">VL_M</text>
<text x="82.3" y="152.4">A</text>
<text x="82.3" y="154.9">B</text>
<text x="128.7" y="154.9">BIN1</text>
<text x="128.7" y="152.4">AIN1</text>
<text x="182.9" y="152.4">RX</text>
<text x="82.2" y="157.5">C</text>
<text x="128.7" y="160">PWMB</text>
<text x="128.7" y="157.5">BIN2</text>
<text x="128.7" y="165.1">VL_L</text>
<text x="128.7" y="162.5">VL_R</text>
<text x="67.7" y="180.3">SDA</text>
<text x="77.9" y="180.3">SCL</text>
<text x="262.5" y="182.9">VL_R</text>
<text x="290.2" y="182.9">SERVO_ARM</text>
<text x="321.9" y="182.9">PD_FRONT</text>
<text x="326.8" y="185.4">LED</text>
<text x="263.1" y="187.9">SDA</text>
<text x="263.3" y="190.5">SCL</text>
<text x="290.4" y="195.6">SERVO_ROT</text>
<text x="75.6" y="200.6">PD_FRONT</text>
<text x="128.7" y="203.2">LED_ON</text>
<text x="262.8" y="203.2">VL_L</text>
<text x="328.5" y="198.1">C</text>
<text x="328.6" y="203.2">A</text>
<text x="328.6" y="200.6">B</text>
<text x="80.3" y="208.3">SDA</text>
<text x="80.5" y="205.7">SCL</text>
<text x="128.7" y="205.7">SERVO_ARM</text>
<text x="128.7" y="208.3">SERVO_ROT</text>
<text x="263.1" y="208.3">SDA</text>
<text x="290.4" y="208.3">SERVO_LIFT</text>
<text x="321.4" y="205.7">ANALOG_IN</text>
<text x="128.7" y="210.8">SERVO_LIFT</text>
<text x="263.3" y="210.8">SCL</text>
<text x="179.1" y="223.5">LED_ON</text>
<text x="207.4" y="231.1">LED</text>
</g>
</svg>
